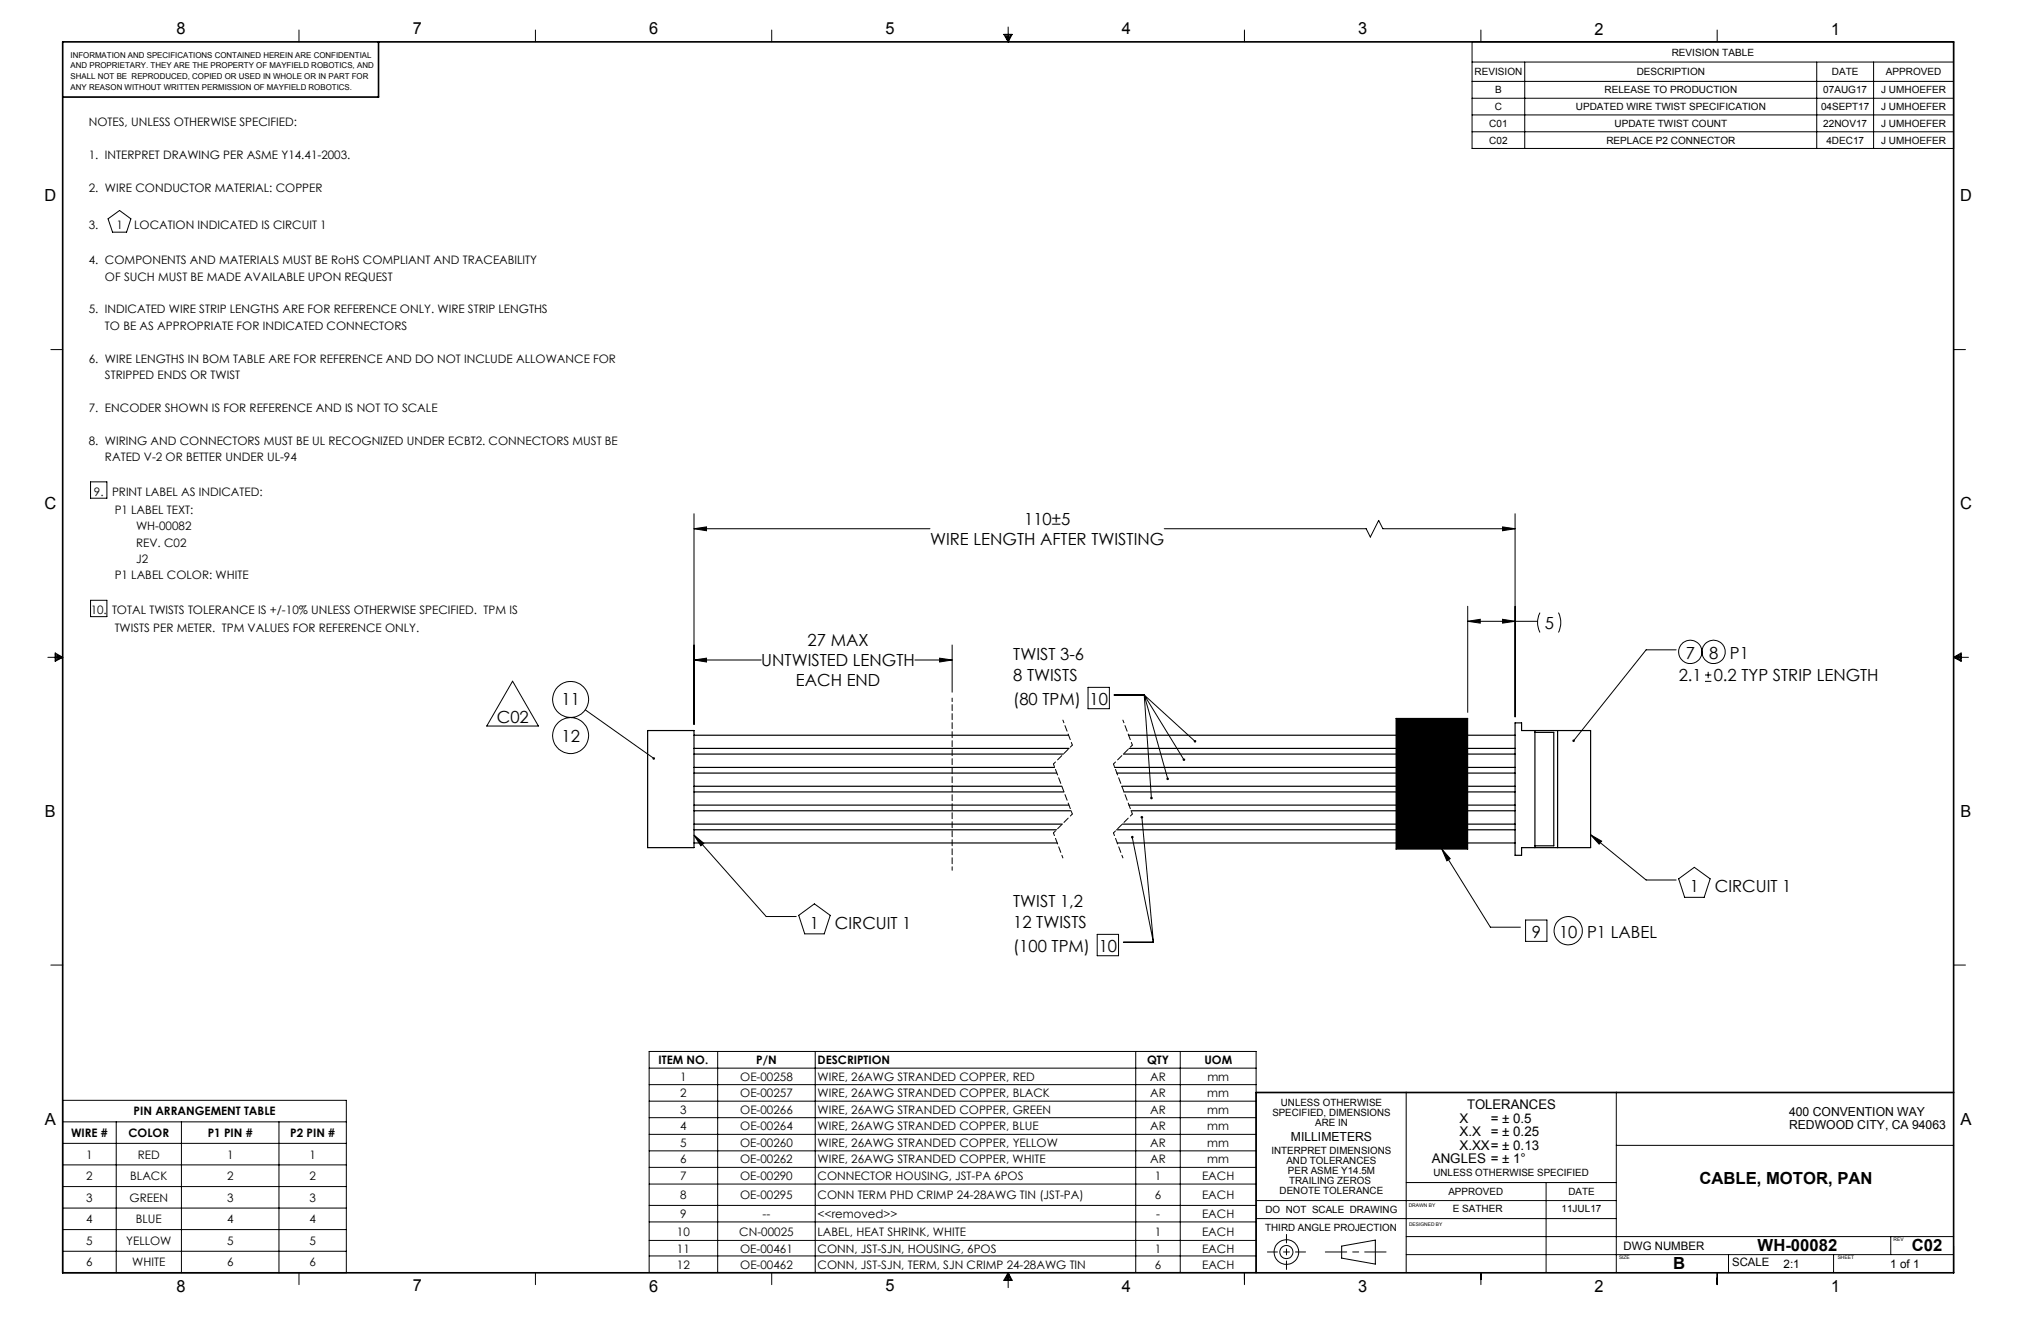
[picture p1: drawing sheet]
<svg xmlns="http://www.w3.org/2000/svg" width="432mm" height="279mm" viewBox="0 0 432 279" stroke-linecap="round" stroke-linejoin="round" font-family="sans-serif">
<g fill="none" stroke="#000" stroke-width=".21">
<path d="M63.3 6.4v2.5M113.3 6.4v2.5M163.3 6.4v2.5M212.4 7.3h1.7l-.8 1.6zM212.7 7.3l.6 1.6M213 7.3l.3 1.6M213.3 5.7v3.2M213.5 7.3l-.2 1.6M213.9 7.3l-.6 1.6M263.3 6.4v2.5M311.4 8.9h101.9v22.5h-101.9zM311.4 13.1h101.9"/>
<path d="M311.4 17.2h101.9M313.3 6.4v2.5M322.6 13.1v18.3M363.3 6.4v2.5M384.4 13.1v18.3M396.4 13.1v18.3M311.4 20.8h101.9M311.4 24.3h101.9M311.4 27.9h101.9M22.9 46.3l2.4-1.8 2.4 1.8-.9 2.8h-3zM10.8 73.9h2.5M413.3 73.9h2.5"/>
<path d="M19.2 101.9h3.4v3.5h-3.4zM146.8 111.8l2.7-.4v.9zM146.8 108.7v44.5M146.8 111.8h49.9M246.3 111.8h42.7l.9 1.8 1.8-3.5 .9 1.7h27.9M317.9 111.4l2.6 .4-2.6 .5zM320.5 108.7v42.9M10.1 139h3.2M11.7 138.1l1.6 .9-1.6 .9zM11.7 138.4l1.6 .6M11.7 138.7l1.6 .3M13.3 139l-1.6 .6"/>
<path d="M13.3 139l-1.6 .3M19.2 127h3.4v3.4h-3.4zM146.8 139.6l2.7-.4v.8zM146.8 139.6h14.2M193.5 139.6h7.9M198.8 139.2l2.6 .4-2.6 .4zM201.4 136.4v10M310.5 131.4l2.7-.4v.8zM310.5 128.2v22.5M310.5 131.4h14.8M317.9 131l2.6 .4-2.6 .4zM325.8 129.6l-.1 .3a4.6 4.6 0 0 0 .1 3.9"/>
<path d="M329.7 129.6l.1 .3a4.8 4.8 0 0 1-.1 3.9M354.6 137.4h-6.3l-15.4 19.3M413.3 139h3.2M413.3 139l1.6-.9v1.8zM413.3 139l1.6 .6M413.3 139l1.6 .3M414.9 138.4l-1.6 .6M414.9 138.7l-1.6 .3M108.4 144.1l5.5 9.5h-10.9zM123.8 150.1l14.5 10.3M230.2 145.4h4.5v4.5h-4.5zM235.7 147h6.4"/>
<path d="M242.1 147l10.7 9.8M242.1 147l8.4 13.7M242.1 147l5 17.7M242.1 147l1.5 21.8M295.3 151.9h15.2v27.7h-15.2zM360.7 144.1h1.4M360.7 142.8h1.4M361.4 142.1v1.3M146.8 176.6l15.3 17.3h6.4M146.8 176.6l2.1 1.8-.6 .5zM239.5 177.1l4.5 22.2M241.6 172.9l2.4 26.4"/>
<path d="M305 179.6l1.8 2-.7 .5zM305 179.6l10.3 16.5h6.4M336.5 176.6l11.8 9.5h6.3M336.5 176.6l2.3 1.3-.5 .6zM169 193.6l3.3-2.4 3.3 2.4-1.2 3.9h-4.1zM232.1 197.6h4.5v4.5h-4.5zM237.7 199.3h6.3M322.8 194.6h4.5v4.5h-4.5zM355.1 185.9l3.4-2.5 3.3 2.5-1.3 3.9h-4.1zM10.8 204.1h2.5M413.3 204.1h2.5M13.3 232.7h60v36.5h-60z"/>
<path d="M13.3 237.3h60M24.6 237.3v31.9M38.4 237.3v31.9M59 237.3v31.9M137.3 222.4h128.4v46.7h-128.4zM137.3 225.9h128.4M137.3 229.4h128.4M137.3 232.9h128.4M137.3 236.4h128.4M137.3 239.9h128.4M151.8 222.4v46.7M172.5 222.4v46.7"/>
<path d="M240.3 222.4v46.7M249.7 222.4v46.7M297.5 231.1v38.1M341.9 231.1v38.1M13.3 241.8h60M13.3 246.4h60M13.3 251h60M13.3 255.5h60M137.3 243.4h128.4M137.3 246.9h128.4M137.3 250.4h128.4M137.3 255h128.4"/>
<path d="M137.3 258.4h128.4M265.7 257.7h76.2M265.7 253.9h76.2M297.5 250.1h44.4M327.1 250.1v19.1M341.9 242.3h71.4M13.3 260.1h60M13.3 264.7h60M63.3 269.2v2.5M113.3 269.2v2.5M137.3 262.4h128.4M137.3 265.6h128.4"/>
<path d="M163.3 269.2v2.5M213.3 269.2v3.1M213.3 269.2l.8 1.6h-1.7zM213.3 269.2l-.6 1.6M213.3 269.2l-.3 1.6M213.3 269.2l.6 1.6M213.3 269.2l.2 1.6M263.3 269.2v2.5M283.8 263.6l7.2-1.3v5.1l-7.2-1.3zM297.5 265.4h115.8M297.5 261.5h115.8M313.3 269.2v2.5"/>
<path d="M363.3 269.2v2.5M365.7 265.4v3.8M387.9 265.4v3.8M400 261.5v3.9M413.3 263.6v5.6"/>
<circle cx="357.6" cy="137.9" r="2.47"/>
<circle cx="362.5" cy="137.9" r="2.47"/>
<circle cx="120.7" cy="155.6" r="3.8"/>
<circle cx="120.7" cy="147.9" r="3.8"/>
<circle cx="331.8" cy="196.9" r="2.99"/>
<circle cx="272.2" cy="264.8" r="2.6"/>
<circle cx="272.2" cy="264.8" r="1.38"/>
</g>
<path d="M224.9 152.3l2 5.3M226.9 157.6l-4 4M237.6 152.3l2 5.3M239.6 157.6l-4 4M222.9 161.6l4 10.6M222.9 176.2l2 5.3M226.9 172.2l-4 4M235.6 161.6l4 10.6M235.6 176.2l2 5.3M239.6 172.2l-4 4" fill="none" stroke="#000" stroke-width=".21" stroke-dasharray="1.3 .6" stroke-dashoffset=".7"/>
<path d="M293.2 264.8h-12.8" fill="none" stroke="#000" stroke-width=".21" stroke-dasharray="15.2 1.3 1.3 1.3" stroke-dashoffset="10.7"/>
<path d="M276.2 264.8h-8.1" fill="none" stroke="#000" stroke-width=".21" stroke-dasharray="15.2 1.3 1.3 1.3" stroke-dashoffset="13.1"/>
<path d="M272.2 268.5v-7.4" fill="none" stroke="#000" stroke-width=".21" stroke-dasharray="15.2 1.3 1.3 1.3" stroke-dashoffset="13.4"/>
<path d="M13.3 8.9h400v260.3h-400zM80.1 8.9v11.6h-66.8M413.3 231.1h-147.6v38.1" fill="none" stroke="#000" stroke-width=".35"/>
<path d="M201.4 147.7v36.4" fill="none" stroke="#000" stroke-width=".21" stroke-dasharray="1.3 .6" stroke-dashoffset=".5"/>
<g fill="#000">
<path d="M138.1 160.2h.4v.4l-.2-.2 .2 .2a.26 .26 0 0 1-.4 0 .26 .26 0 0 1 0-.4z"/>
<path d="M146.8 111.8l2.7-.4v.9zM317.9 111.4l2.6 .4-2.6 .5zM198.8 139.2l2.6 .4-2.6 .4zM146.8 139.6l2.7-.4v.8zM310.5 131.4l2.7-.4v.8zM317.9 131l2.6 .4-2.6 .4z"/>
<path d="M146.8 176.6l2.1 1.8-.6 .5zM252.6 156.6v.2a.25 .25 0 0 0 .1 .3 .25 .25 0 0 0 .3-.1l-.2-.2 .2 .2a.27 .27 0 0 0 0-.4 .27 .27 0 0 0-.4 0zM250.3 160.5l-.1 .3 .3 .1v-.2l.1 .2a.27 .27 0 0 0 .1-.4 .27 .27 0 0 0-.4 0zM246.8 164.6a.25 .25 0 0 0 0 .3 .25 .25 0 0 0 .3 .1v-.3v.3l.2-.1v-.3l-.2-.1zM243.4 168.6l-.1 .3 .3 .2v-.3v.3a.27 .27 0 0 0 .3-.4 .27 .27 0 0 0-.5-.1zM239.4 176.8a.27 .27 0 0 0-.1 .5 .27 .27 0 0 0 .4-.1 .27 .27 0 0 0-.2-.4v.3v-.3zM241.4 172.7a.27 .27 0 0 0 .1 .4 .27 .27 0 0 0 .4-.2 .27 .27 0 0 0-.4-.3l.1 .3-.1-.3zM332.7 156.5v.4l.2-.2-.2 .2a.28 .28 0 0 0 .4-.1 .28 .28 0 0 0 0-.3 .28 .28 0 0 0-.4 0zM336.5 176.6l2.3 1.3-.5 .6zM305 179.6l1.8 2-.7 .5z"/>
</g>
<g fill="none" stroke="#000" stroke-width=".25">
<path d="M137 154.5h9.8v24.8h-9.8zM146.8 158.3h79.4M146.8 155.5h79.3M146.8 159.5h78.2M237.7 159.5h82.8M238.8 155.5h81.7M238.9 158.3h81.6M320.5 152.9h1.4v1.6h14.6v24.8h-14.6v1.6h-1.4zM324.7 154.5v24.8M324.7 154.9h4v24h-4M329.5 154.5v24.8M146.8 162.3h76.3"/>
<path d="M146.8 166.3h77.8M146.8 163.5h76.8M146.8 170.3h79.3M146.8 167.5h78.3M146.8 174.3h78M146.8 171.5h79.8M146.8 178.3h76.9M146.8 175.5h76.7M235.8 162.3h84.7M236.2 175.5h84.3M236.3 163.5h84.2M236.4 178.3h84.1"/>
<path d="M237.3 166.3h83.2M237.5 174.3h83M237.8 167.5h82.7M238.8 170.3h81.7M239.3 171.5h81.2"/>
</g>
<path d="M295.3 151.9h15.2v27.7h-15.2z" fill-rule="evenodd" fill="#000"/>
<g font-size="3.5">
<text x="37.3" y="7.3">8</text>
<text x="87.3" y="7.3">7</text>
<text x="137.3" y="7.3">6</text>
<text x="187.3" y="7.3">5</text>
<text x="237.3" y="7.3">4</text>
<text x="287.4" y="7.3">3</text>
<text x="337.4" y="7.3">2</text>
<text x="387.4" y="7.3">1</text>
<text x="9.4" y="42.5">D</text>
<text x="414.7" y="42.5">D</text>
<text x="9.4" y="107.6">C</text>
<text x="414.7" y="107.7">C</text>
<text x="216.7" y="111">110±5</text>
<text x="196.8" y="115.3">WIRE LENGTH AFTER TWISTING</text>
<text x="170.9" y="136.7">27 MAX</text>
<text x="326.8" y="133">5</text>
<text x="161.1" y="140.9">UNTWISTED LENGTH</text>
<text x="214.4" y="139.5">TWIST 3-6</text>
<text x="356.6" y="139.4">7</text>
<text x="361.6" y="139.4">8 P1</text>
<text x="118.8" y="149.2">11</text>
<text x="168.4" y="145.1">EACH END</text>
<text x="214.4" y="144">8 TWISTS</text>
<text x="214.4" y="149.1">(80 TPM)</text>
<text x="230.5" y="149.1">10</text>
<text x="355.2" y="144.1">2.1</text>
<text x="362.6" y="144.1">0.2 TYP STRIP LENGTH</text>
<text x="105.1" y="153">C02</text>
<text x="118.8" y="156.8">12</text>
<text x="9.5" y="172.7">B</text>
<text x="414.8" y="172.8">B</text>
<text x="214.3" y="191.8">TWIST 1,2</text>
<text x="357.5" y="188.8">1</text>
<text x="362.8" y="188.8">CIRCUIT 1</text>
<text x="171.3" y="196.5">1</text>
<text x="176.6" y="196.5">CIRCUIT 1</text>
<text x="214.3" y="196.3">12 TWISTS</text>
<text x="214.3" y="201.4">(100 TPM)</text>
<text x="232.4" y="201.4">10</text>
<text x="324.1" y="198.3">9</text>
<text x="329.8" y="198.3">10 P1 LABEL</text>
<text x="9.5" y="237.9">A</text>
<text x="414.8" y="237.9">A</text>
<text x="359.5" y="250.5">CABLE, MOTOR, PAN</text>
<text x="354" y="268.5">B</text>
<text x="371.8" y="264.7">WH-00082</text>
<text x="404.5" y="264.6">C02</text>
<text x="37.3" y="273.2">8</text>
<text x="87.3" y="273.1">7</text>
<text x="137.3" y="273.2">6</text>
<text x="187.3" y="273.1">5</text>
<text x="237.3" y="273.2">4</text>
<text x="287.4" y="273.2">3</text>
<text x="337.4" y="273.2">2</text>
<text x="387.4" y="273.2">1</text>
</g>
<g font-size="2.8">
<text x="308.8" y="237.5">X</text>
<text x="310.4" y="234.6">TOLERANCES</text>
<text x="315.4" y="237.5">= ± 0.5</text>
<text x="308.8" y="243.2">X.XX= ± 0.13</text>
<text x="308.8" y="240.3">X.X</text>
<text x="315.4" y="240.3">= ± 0.25</text>
<text x="302.9" y="246.1">ANGLES = ± 1°</text>
</g>
<g font-size="2.6">
<text x="378.5" y="238.9">REDWOOD CITY, CA 94063</text>
<text x="378.5" y="236.1">400 CONVENTION WAY</text>
<text x="273.1" y="241.4">MILLIMETERS</text>
</g>
<g font-size="2.5">
<text x="18.8" y="26.6">NOTES, UNLESS OTHERWISE SPECIFIED:</text>
<text x="18.8" y="33.6">1. INTERPRET DRAWING PER ASME Y14.41-2003.</text>
<text x="18.8" y="40.5">2. WIRE CONDUCTOR MATERIAL: COPPER</text>
<text x="18.8" y="48.5">3.</text>
<text x="24.6" y="48.5">1</text>
<text x="28.4" y="48.5">LOCATION INDICATED IS CIRCUIT 1</text>
<text x="18.8" y="55.9">4. COMPONENTS AND MATERIALS MUST BE RoHS COMPLIANT AND TRACEABILITY</text>
<text x="22.2" y="59.4">OF SUCH MUST BE MADE AVAILABLE UPON REQUEST</text>
<text x="18.8" y="66.3">5. INDICATED WIRE STRIP LENGTHS ARE FOR REFERENCE ONLY. WIRE STRIP LENGTHS</text>
<text x="22.2" y="69.8">TO BE AS APPROPRIATE FOR INDICATED CONNECTORS</text>
<text x="18.8" y="76.7">6. WIRE LENGTHS IN BOM TABLE ARE FOR REFERENCE AND DO NOT INCLUDE ALLOWANCE FOR</text>
<text x="22.2" y="80.2">STRIPPED ENDS OR TWIST</text>
<text x="18.8" y="87.1">7. ENCODER SHOWN IS FOR REFERENCE AND IS NOT TO SCALE</text>
<text x="18.8" y="94">8. WIRING AND CONNECTORS MUST BE UL RECOGNIZED UNDER ECBT2. CONNECTORS MUST BE</text>
<text x="22.2" y="97.5">RATED V-2 OR BETTER UNDER UL-94</text>
<text x="19.9" y="104.8">9.</text>
<text x="23.7" y="104.8">PRINT LABEL AS INDICATED:</text>
<text x="24.3" y="108.7">P1 LABEL TEXT:</text>
<text x="28.8" y="112.1">WH-00082</text>
<text x="28.8" y="115.6">REV. C02</text>
<text x="28.8" y="119.1">J2</text>
<text x="24.3" y="122.6">P1 LABEL COLOR: WHITE</text>
<text x="19.2" y="129.9">10.</text>
<text x="23.7" y="129.9">TOTAL TWISTS TOLERANCE IS +/-10% UNLESS OTHERWISE SPECIFIED. TPM IS</text>
<text x="24.3" y="133.7">TWISTS PER METER. TPM VALUES FOR REFERENCE ONLY.</text>
<text x="139.3" y="225.1">ITEM NO.</text>
<text x="160" y="225.1">P/N</text>
<text x="173" y="225.1">DESCRIPTION</text>
<text x="242.7" y="225.1">QTY</text>
<text x="254.8" y="225.1">UOM</text>
<text x="143.9" y="232.1">2</text>
<text x="143.9" y="228.6">1</text>
<text x="156.6" y="232.1">OE-00257</text>
<text x="156.6" y="228.6">OE-00258</text>
<text x="173" y="232.1">WIRE, 26AWG STRANDED COPPER, BLACK</text>
<text x="173" y="228.6">WIRE, 26AWG STRANDED COPPER, RED</text>
<text x="243.3" y="232.1">AR</text>
<text x="243.3" y="228.6">AR</text>
<text x="255.4" y="232.1">mm</text>
<text x="255.4" y="228.6">mm</text>
<text x="28.3" y="235.9">PIN ARRANGEMENT TABLE</text>
<text x="143.9" y="239.1">4</text>
<text x="143.9" y="235.6">3</text>
<text x="156.6" y="239.1">OE-00264</text>
<text x="156.6" y="235.6">OE-00266</text>
<text x="173" y="239.1">WIRE, 26AWG STRANDED COPPER, BLUE</text>
<text x="173" y="235.6">WIRE, 26AWG STRANDED COPPER, GREEN</text>
<text x="243.3" y="239.1">AR</text>
<text x="243.3" y="235.6">AR</text>
<text x="255.4" y="239.1">mm</text>
<text x="255.4" y="235.6">mm</text>
<text x="15" y="240.5">WIRE #</text>
<text x="18.3" y="245">1</text>
<text x="27.2" y="240.5">COLOR</text>
<text x="29.2" y="245">RED</text>
<text x="43.9" y="240.5">P1 PIN #</text>
<text x="48" y="245">1</text>
<text x="61.4" y="240.5">P2 PIN #</text>
<text x="65.5" y="245">1</text>
<text x="143.9" y="242.6">5</text>
<text x="156.6" y="242.6">OE-00260</text>
<text x="173" y="242.6">WIRE, 26AWG STRANDED COPPER, YELLOW</text>
<text x="243.3" y="242.6">AR</text>
<text x="255.4" y="242.6">mm</text>
<text x="18.3" y="249.6">2</text>
<text x="27.6" y="249.6">BLACK</text>
<text x="48" y="249.6">2</text>
<text x="65.5" y="249.6">2</text>
<text x="143.9" y="249.6">7</text>
<text x="143.9" y="246.1">6</text>
<text x="156.6" y="249.6">OE-00290</text>
<text x="156.6" y="246.1">OE-00262</text>
<text x="173" y="249.6">CONNECTOR HOUSING, JST-PA 6POS</text>
<text x="173" y="246.1">WIRE, 26AWG STRANDED COPPER, WHITE</text>
<text x="243.3" y="246.1">AR</text>
<text x="244.3" y="249.6">1</text>
<text x="254.3" y="249.6">EACH</text>
<text x="255.4" y="246.1">mm</text>
<text x="18.3" y="254.2">3</text>
<text x="27.4" y="254.2">GREEN</text>
<text x="48" y="254.2">3</text>
<text x="65.5" y="254.2">3</text>
<text x="143.9" y="253.6">8</text>
<text x="143.9" y="257.6">9</text>
<text x="156.6" y="253.6">OE-00295</text>
<text x="161.3" y="257.6">--</text>
<text x="173" y="253.6">CONN TERM PHD CRIMP 24-28AWG TIN (JST-PA)</text>
<text x="173" y="257.6">&lt;&lt;removed&gt;&gt;</text>
<text x="244.3" y="253.6">6</text>
<text x="244.6" y="257.6">-</text>
<text x="254.3" y="253.6">EACH</text>
<text x="254.3" y="257.6">EACH</text>
<text x="18.3" y="258.7">4</text>
<text x="18.3" y="263.3">5</text>
<text x="26.7" y="263.3">YELLOW</text>
<text x="28.7" y="258.7">BLUE</text>
<text x="48" y="263.3">5</text>
<text x="48" y="258.7">4</text>
<text x="65.5" y="263.3">5</text>
<text x="65.5" y="258.7">4</text>
<text x="143.2" y="261.3">10</text>
<text x="156.4" y="261.3">CN-00025</text>
<text x="173" y="261.3">LABEL, HEAT SHRINK, WHITE</text>
<text x="244.3" y="261.3">1</text>
<text x="254.3" y="261.3">EACH</text>
<text x="18.3" y="267.8">6</text>
<text x="28" y="267.8">WHITE</text>
<text x="48" y="267.8">6</text>
<text x="65.5" y="267.8">6</text>
<text x="143.2" y="264.9">11</text>
<text x="143.2" y="268.3">12</text>
<text x="156.6" y="264.9">OE-00461</text>
<text x="156.6" y="268.3">OE-00462</text>
<text x="173" y="264.9">CONN, JST-SJN, HOUSING, 6POS</text>
<text x="173" y="268.3">CONN, JST-SJN, TERM, SJN CRIMP 24-28AWG TIN</text>
<text x="244.3" y="264.9">1</text>
<text x="244.3" y="268.3">6</text>
<text x="254.3" y="264.9">EACH</text>
<text x="254.3" y="268.3">EACH</text>
<text x="343.5" y="264.3">DWG NUMBER</text>
<text x="377.3" y="268.1">2:1</text>
<text x="399.9" y="268.1">1 of 1</text>
</g>
<text font-size="2.4" x="366.5" y="267.8">SCALE</text>
<g font-size="2.1">
<text x="353.7" y="11.8">REVISION TABLE</text>
<text x="312" y="15.9">REVISION</text>
<text x="346.3" y="15.9">DESCRIPTION</text>
<text x="387.6" y="15.9">DATE</text>
<text x="399" y="15.9">APPROVED</text>
<text x="316.3" y="23.3">C</text>
<text x="316.3" y="19.8">B</text>
<text x="333.4" y="23.3">UPDATED WIRE TWIST SPECIFICATION</text>
<text x="339.4" y="19.8">RELEASE TO PRODUCTION</text>
<text x="385.3" y="23.3">04SEPT17</text>
<text x="385.7" y="19.8">07AUG17</text>
<text x="398" y="19.8">J UMHOEFER</text>
<text x="398" y="23.3">J UMHOEFER</text>
<text x="315.1" y="26.9">C01</text>
<text x="341.6" y="26.9">UPDATE TWIST COUNT</text>
<text x="385.7" y="26.9">22NOV17</text>
<text x="398" y="26.9">J UMHOEFER</text>
<text x="315.1" y="30.4">C02</text>
<text x="339.9" y="30.4">REPLACE P2 CONNECTOR</text>
<text x="386.4" y="30.4">4DEC17</text>
<text x="398" y="30.4">J UMHOEFER</text>
<text x="269.2" y="236.1">SPECIFIED, DIMENSIONS</text>
<text x="271" y="234">UNLESS OTHERWISE</text>
<text x="278.2" y="238.3">ARE IN</text>
<text x="269" y="244">INTERPRET DIMENSIONS</text>
<text x="272.2" y="246.1">AND TOLERANCES</text>
<text x="272.5" y="248.2">PER ASME Y14.5M</text>
<text x="272.8" y="250.4">TRAILING ZEROS</text>
<text x="303.3" y="248.8">UNLESS OTHERWISE SPECIFIED</text>
<text x="267.7" y="256.6">DO NOT SCALE DRAWING</text>
<text x="270.7" y="252.5">DENOTE TOLERANCE</text>
<text x="306.4" y="252.7">APPROVED</text>
<text x="307.3" y="256.4">E SATHER</text>
<text x="330.4" y="256.4">11JUL17</text>
<text x="331.8" y="252.7">DATE</text>
<text x="267.7" y="260.3">THIRD ANGLE PROJECTION</text>
</g>
<g font-size="1.7">
<text x="14.9" y="12.2">INFORMATION AND SPECIFICATIONS CONTAINED HEREIN ARE CONFIDENTIAL</text>
<text x="14.9" y="14.5">AND PROPRIETARY. THEY ARE THE PROPERTY OF MAYFIELD ROBOTICS, AND</text>
<text x="14.9" y="16.7">SHALL NOT BE REPRODUCED, COPIED OR USED IN WHOLE OR IN PART FOR</text>
<text x="14.9" y="19">ANY REASON WITHOUT WRITTEN PERMISSION OF MAYFIELD ROBOTICS.</text>
</g>
<g font-size="1.1">
<text x="298" y="255.2">DRAWN BY</text>
<text x="298.1" y="259.2">DESIGNED BY</text>
<text x="400.6" y="262.6">REV</text>
<text x="342.5" y="266.3">SIZE</text>
<text x="388.8" y="266.4">SHEET</text>
</g>
</svg>
